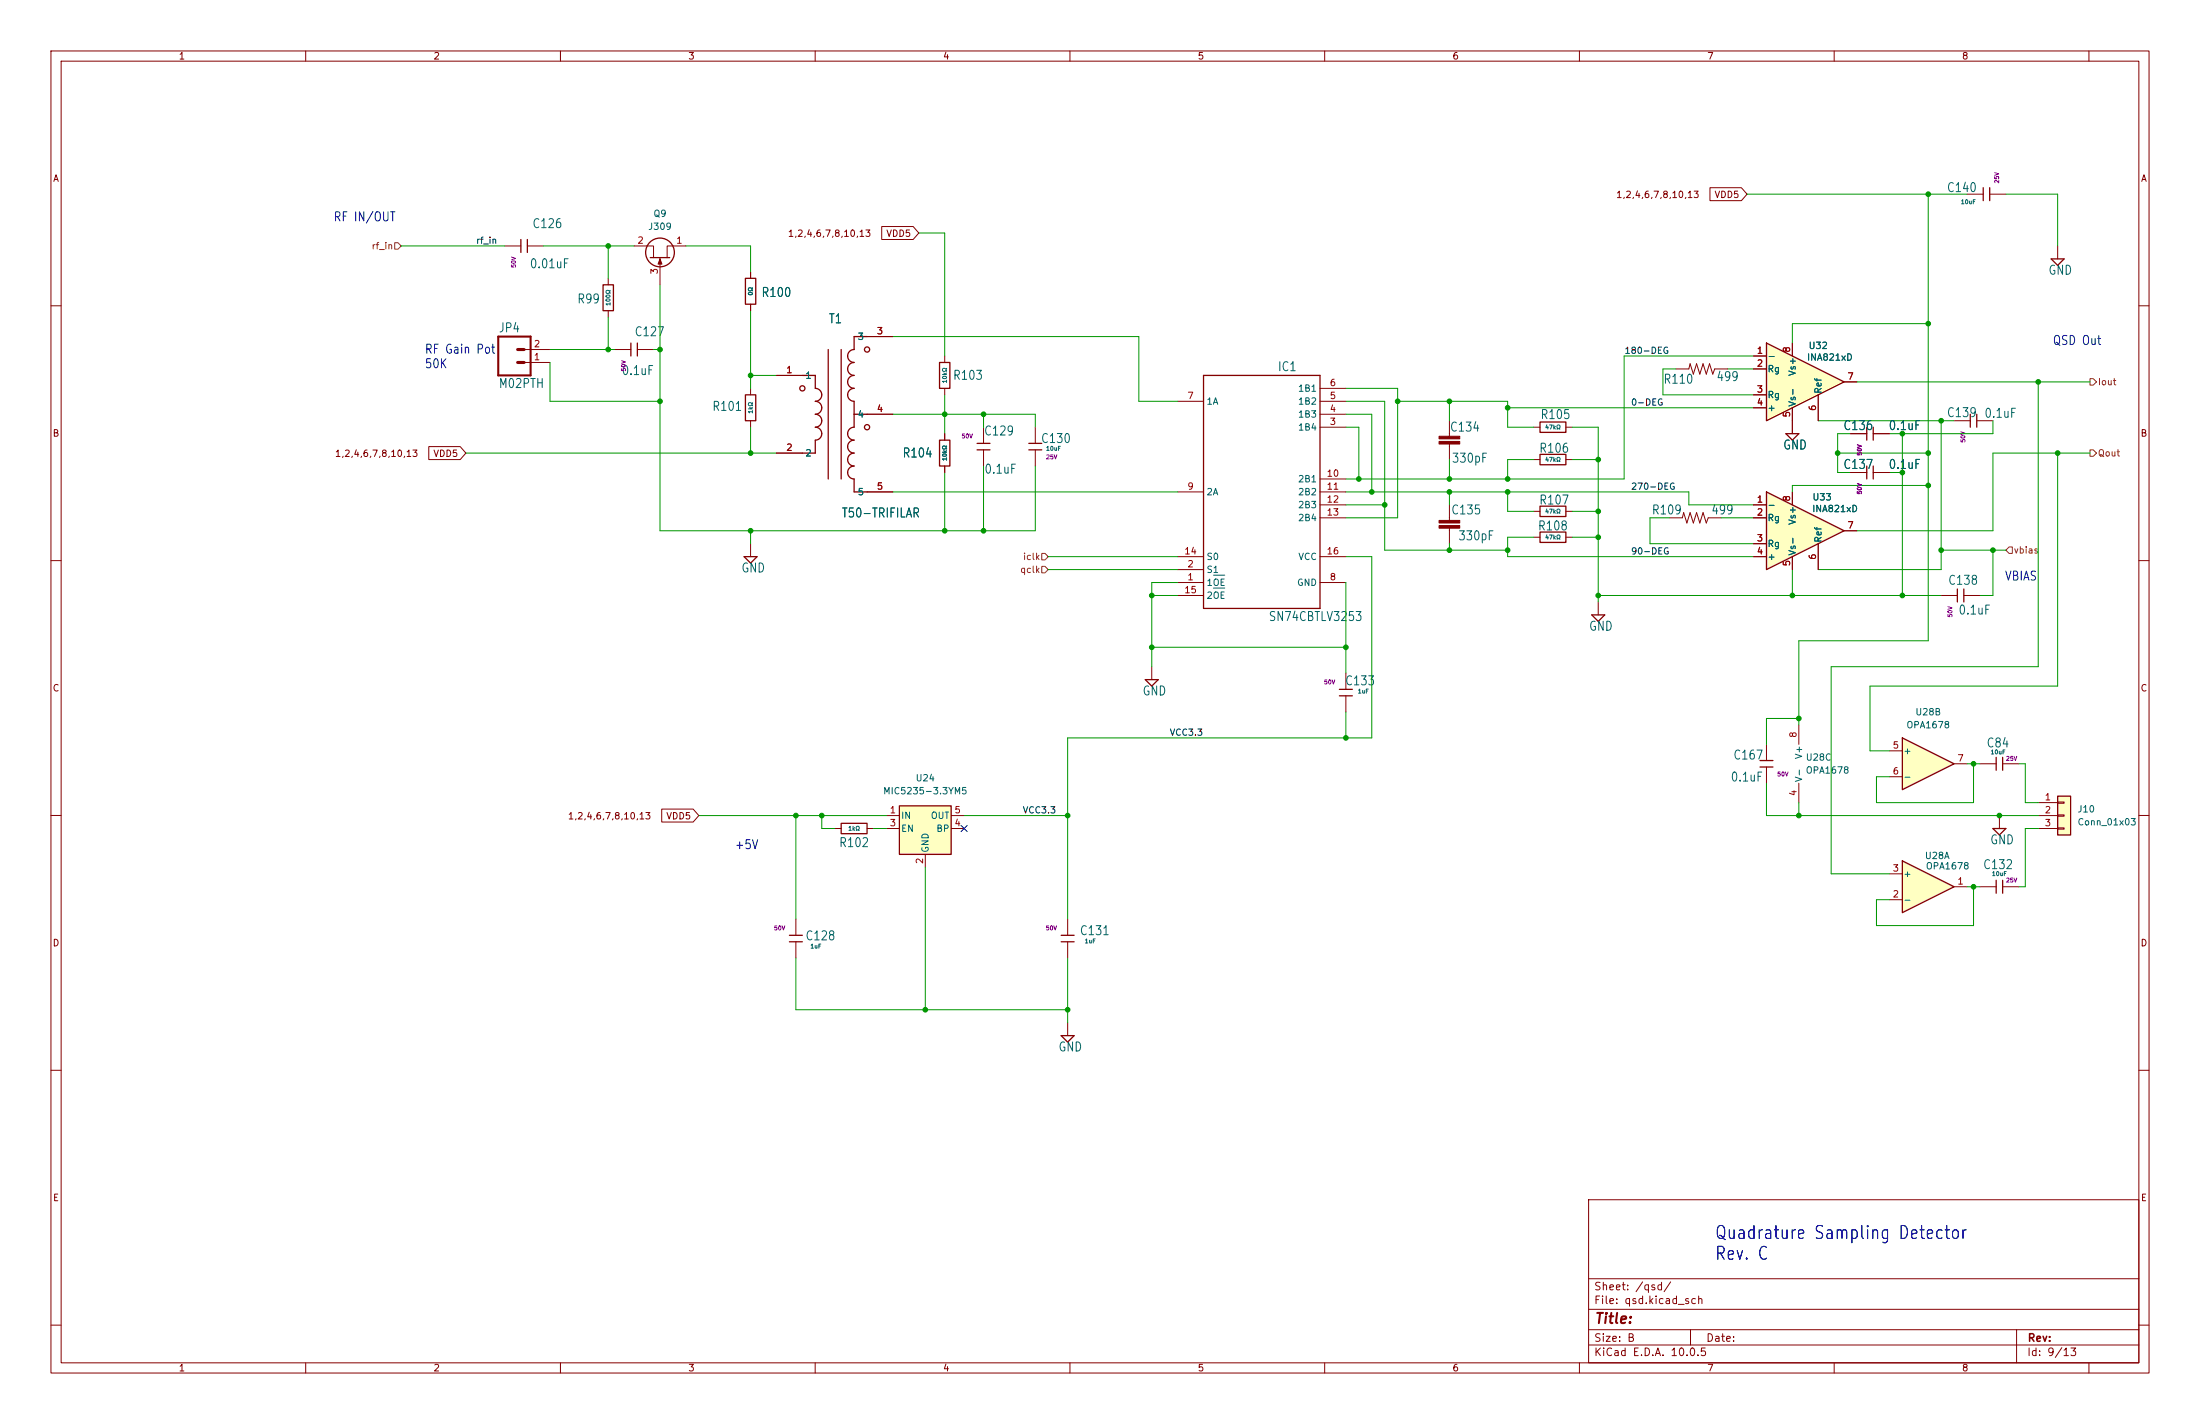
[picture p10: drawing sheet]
<svg xmlns="http://www.w3.org/2000/svg" width="432mm" height="279mm" viewBox="0 0 432 279" stroke-linecap="round" stroke-linejoin="round" font-family="sans-serif">
<g fill="none" stroke="#840000" stroke-width=".2">
<path d="M10 10h411.8v259.4h-411.8zM12 12h407.8v255.4h-407.8zM60 10v2M110 10v2M160 10v2M210 10v2M260 10v2M310 10v2M360 10v2M410 10v2M124.5 48.3h3.8v2.2M129.5 50.5v5.4"/>
<path d="M134.6 48.3h-3.7v2.2M10 60h2M419.8 60h2M284.5 82.6v3M284.5 87.1v3.1M10 110h2M419.8 110h2M10 160h2M419.8 160h2M163.8 162.6h1.3M170.2 162.6h1.2M209.5 180.3v3.2"/>
<path d="M209.5 184.8v3.2M10 210h2M419.8 210h2M311.8 235.4h108v32h-108zM10 260h2M311.8 256.9h108M311.8 250.9h108M419.8 260h2M60 267.4v2M110 267.4v2M160 267.4v2M210 267.4v2"/>
<path d="M260 267.4v2M310 267.4v2M311.8 263.9h108M311.8 260.9h108M331.8 260.9v3M360 267.4v2M395.8 260.9v6.5M410 267.4v2"/>
</g>
<g fill="#840000" stroke="#840000" stroke-width=".2">
<path d="M282.4 86.6h4.1v.5h-4.1z"/>
<path d="M282.4 85.6h4.1v.5h-4.1z"/>
<path d="M129.5 50.8l.4 1h-.7z"/>
</g>
<g fill="none" stroke="#840000" stroke-width=".25">
<path d="M127.6 50.5h3.8M165.1 161.5h5.1v2.1h-5.1zM208.3 184.8h2.5M208.3 183.5h2.5"/>
<circle cx="129.5" cy="49.5" r="2.82"/>
</g>
<path d="M176.5 158.1h10.2v9.5h-10.2z" fill="#ffffc2"/>
<path d="M236.2 73.7h22.9v45.7h-22.9zM176.5 158.1h10.2v9.5h-10.2z" fill="none" stroke="#840000" stroke-width=".25"/>
<g fill="none" stroke="#840000" stroke-width=".2">
<path d="M231.1 78.7h5.1M259.1 78.7h5.1M259.1 76.2h5.1M231.1 96.5h5.1M259.1 83.8h5.1M259.1 81.3h5.1M259.1 96.5h5.1M259.1 94h5.1M259.1 99.1h5.1M231.1 114.3h5.1M231.1 111.8h5.1M231.1 109.2h5.1"/>
<path d="M231.1 116.8h5.1M259.1 114.3h5.1M259.1 101.6h5.1M259.1 109.2h5.1M174 160h2.5M174 162.6h2.5M181.6 167.6v2.6M186.7 160h2.5M186.7 162.6h2.5"/>
</g>
<path d="M238.2 112.9h2.2M238.2 115.4h2.2" fill="none" stroke="#006464" stroke-width=".2"/>
<path d="M346.7 96.5l15.2 7.6-15.2 7.7z" fill="#ffffc2"/>
<path d="M184.4 71.1h2v5.1h-2zM201.9 87h2.6M201.9 88.3h2.6M346.7 96.5l15.2 7.6-15.2 7.7zM386.7 81.3v2.5M388 81.3v2.5M384.2 115.6v2.5M385.4 115.6v2.5M312.4 120.7h2.6l-1.3 1.2zM345.4 149.2h2.6M345.4 150.5h2.6M208.3 203.2h2.5l-1.3 1.3z" fill="none" stroke="#840000" stroke-width=".25"/>
<g fill="none" stroke="#840000" stroke-width=".2">
<path d="M185.4 69.9v1.2M185.4 76.2v1.3M203.2 83.8v3.2M203.2 88.3v3.1M344.2 99.1h2.5M351.8 96.5v2.6M383.5 82.6h3.2M388 82.6h3.2M313.7 118.1v2.6M344.2 101.6h2.5M344.2 106.7h2.5M344.2 109.2h2.5"/>
<path d="M351.8 109.2v2.6M356.9 106.7v5.1M361.9 104.1h2.6M381 116.8h3.2M385.4 116.8h3.2M346.7 146.1v3.1M346.7 150.5v3.2M209.5 200.7v2.5"/>
</g>
<path d="M373.4 168.9l10.1 5.1-10.1 5.1z" fill="#ffffc2"/>
<path d="M373.4 168.9l10.1 5.1-10.1 5.1z" fill="none" stroke="#840000" stroke-width=".25"/>
<path d="M370.8 176.5h2.6M370.8 171.5h2.6M383.5 174h2.6" fill="none" stroke="#840000" stroke-width=".2"/>
<path d="M403.9 156.2h2.5v7.6h-2.5z" fill="#ffffc2"/>
<path d="M184.4 86.4h2v5h-2zM191.8 88.3h2.5M191.8 87h2.5M262.9 136.5h2.5M262.9 135.3h2.5M403.9 156.2h2.5v7.6h-2.5zM391.2 162.6h2.5l-1.3 1.2zM391.8 172.7v2.6M393.1 172.7v2.6" fill="none" stroke="#840000" stroke-width=".25"/>
<g fill="none" stroke="#840000" stroke-width=".2">
<path d="M185.4 85.1v1.3M185.4 91.4v1.3M193 83.8v3.2M193 88.3v3.1M284.5 99.1v3M284.5 103.6v3.1M264.2 132.1v3.2M264.2 136.5v3.2M353.1 142.2v3.9M353.1 153.7v3.8M400 157.5h3.9M403.9 157.4h1.2v.2h-1.2z"/>
<path d="M403.9 159.9h1.2v.2h-1.2zM388.6 174h3.2M392.4 160v2.6M393.1 174h3.1M400 160h3.9M400 162.6h3.9M403.9 162.4h1.2v.3h-1.2z"/>
</g>
<g fill="#840000" stroke="#840000" stroke-width=".2">
<path d="M282.4 103.1h4.1v.5h-4.1z"/>
<path d="M282.4 102.1h4.1v.5h-4.1z"/>
</g>
<path d="M373.4 144.8l10.1 5.1-10.1 5z" fill="#ffffc2"/>
<path d="M389.3 36.8v2.6M390.5 36.8v2.6M302.3 89.2h5v2h-5zM373.4 144.8l10.1 5.1-10.1 5zM391.8 148.6v2.5M393.1 148.6v2.5" fill="none" stroke="#840000" stroke-width=".25"/>
<path d="M386.1 38.1h3.2M390.5 38.1h3.2M301 90.2h1.3M307.3 90.2h1.3M370.8 147.3h2.6M370.8 152.4h2.6M383.5 149.9h2.6M388.6 149.9h3.2M393.1 149.9h3.1" fill="none" stroke="#840000" stroke-width=".2"/>
<path d="M346.7 67.3l15.2 7.6-15.2 7.7z" fill="#ffffc2"/>
<g fill="none" stroke="#840000" stroke-width=".25">
<path d="M102.2 47v2.5M103.5 47v2.5M118.4 55.9h2v5.1h-2zM146.3 54.6h2v5.1h-2zM402.6 50.8h2.5l-1.2 1.3zM123.8 67.3v2.6M125.1 67.3v2.6M146.3 77.5h2v5.1h-2zM157.5 73.7h2.5v2.5a1.27 1.27 0 0 1 1.3 1.3 1.27 1.27 0 0 1-1.3 1.2 1.27 1.27 0 0 1 1.3 1.3 1.27 1.27 0 0 1-1.3 1.3 1.27 1.27 0 0 1 1.3 1.3 1.27 1.27 0 0 1-1.3 1.2 1.27 1.27 0 0 1 1.3 1.3 1.27 1.27 0 0 1-1.3 1.3v2.5h-2.5M162.6 68.6v25.4M165.1 68.6v25.4M170.2 66h-2.6v2.6a1.27 1.27 0 0 0-1.2 1.3 1.27 1.27 0 0 0 1.2 1.2 1.27 1.27 0 0 0-1.2 1.3 1.27 1.27 0 0 0 1.2 1.3 1.27 1.27 0 0 0-1.2 1.2 1.27 1.27 0 0 0 1.2 1.3 1.27 1.27 0 0 0-1.2 1.3 1.27 1.27 0 0 0 1.2 1.2v5.1a1.27 1.27 0 0 0-1.2 1.3 1.27 1.27 0 0 0 1.2 1.3 1.27 1.27 0 0 0-1.2 1.2 1.27 1.27 0 0 0 1.2 1.3 1.27 1.27 0 0 0-1.2 1.3 1.27 1.27 0 0 0 1.2 1.2 1.27 1.27 0 0 0-1.2 1.3 1.27 1.27 0 0 0 1.2 1.3v2.5h2.6"/>
<path d="M346.7 67.3l15.2 7.6-15.2 7.7zM167.6 81.3h2.6M302.3 82.8h5v2h-5zM302.3 99.3h5v2h-5zM350.5 85.1h2.6l-1.3 1.3zM366.4 83.8v2.6M366.4 91.4v2.6M367.7 83.8v2.6M367.7 91.4v2.6M146 109.2h2.6l-1.3 1.3zM302.3 104.4h5v2h-5zM224.8 133.4h2.5l-1.2 1.2z"/>
<path d="M154.9 184.8h2.6M154.9 183.5h2.6"/>
<circle cx="157.5" cy="76.2" r=".51"/>
<circle cx="170.2" cy="68.6" r=".51"/>
<circle cx="170.2" cy="83.8" r=".51"/>
</g>
<g fill="none" stroke="#840000" stroke-width=".2">
<path d="M335.6 36.8h6.2l1.1 1.3-1.1 1.3h-6.2zM99.1 48.3h3.1M103.5 48.3h3.2M119.4 54.6v1.3M147.3 53.3v1.3M147.3 59.7v1.3M173.1 44.4h6.1l1.1 1.3-1.1 1.3h-6.1zM403.9 48.3v2.5M102.9 71.1h5M102.9 68.6h5M119.4 61v1.2M120.6 68.6h3.2"/>
<path d="M125.1 68.6h3.2M147.3 76.2v1.3M152.4 73.7h5.1M170.2 66h5.1M328.9 72.4h2.6l.2-1 .7 2 .6-2 .6 2 .7-2 .6 2 .6-2 .7 2 .3-1h2.6M344.2 69.9h2.5M344.2 72.4h2.5M344.2 77.5h2.5M351.8 67.3v2.6M356.9 77.5v5.1M361.9 74.9h2.6M84.2 87.6h6.1l1.1 1.3-1.1 1.3h-6.1z"/>
<path d="M147.3 82.6v1.2M152.4 88.9h5.1M170.2 81.3h5.1M170.2 96.5h5.1M185.4 85.1v1.3M185.4 91.4v1.3M301 83.8h1.3M307.3 83.8h1.3M344.2 80h2.5M344.2 99.1h2.5M351.8 80v5.1M351.8 96.5v2.6"/>
<path d="M363.2 85.1h3.2M363.2 92.7h3.2M367.7 85.1h3.1M367.7 92.7h3.1M147.3 106.7v2.5M301 105.4h1.3M301 100.3h1.3M307.3 105.4h1.3M307.3 100.3h1.3M327.7 101.6h2.5l.3-1 .6 2 .6-2 .7 2 .6-2 .6 2 .7-2 .6 2 .4-1h2.5M344.2 101.6h2.5M344.2 106.7h2.5"/>
<path d="M344.2 109.2h2.5M351.8 109.2v2.6M356.9 106.7v5.1M361.9 104.1h2.6M226.1 130.8v2.6M129.9 158.7h6.1l1.2 1.3-1.2 1.3h-6.1zM156.2 180.3v3.2M156.2 184.8v3.2"/>
</g>
<path d="M97.8 66h6.3v7.7h-6.3z" fill="none" stroke="#840000" stroke-width=".41"/>
<path d="M101.6 68.6h1.3M101.6 71.1h1.3" fill="none" stroke="#840000" stroke-width=".61"/>
<path d="M77.5 47.6h.6l.6 .7-.6 .6h-.6zM410.2 74.3h.6l.7 .6-.7 .7h-.6zM410.2 88.3h.6l.7 .6-.7 .6h-.6zM204.5 108.6h.6l.6 .6-.6 .7h-.6zM204.5 111.1h.6l.6 .7-.6 .6h-.6zM394.3 107.3h.7v1.3h-.7l-.6-.6z" fill="none" stroke="#725600" stroke-width=".2"/>
<g fill="none" stroke="#009600" stroke-width=".2">
<path d="M342.9 38.1h43.2M378.5 38.1v87.6h-25.4v16.5M393.7 38.1h10.2v10.2M78.7 48.3h20.4M106.7 48.3h17.8M119.4 48.3v6.3M129.5 55.9v48.2h73.7v-12.7M134.6 48.3h12.7v5M180.3 45.7h5.1v24.2M107.9 71.1v7.6h21.6M107.9 68.6h12.7M119.4 62.2v6.4"/>
<path d="M128.3 68.6h1.2M147.3 73.7h5.1M147.3 61v15.2M175.3 66h48.2v12.7h7.6M185.4 77.5v7.6M264.2 76.2h10.1v25.4h-10.1M264.2 78.7h7.6v29.3h24.1M274.3 78.7h21.6v5.1h5.1M284.5 78.7v3.9M328.9 72.4h-2.5v5.1h17.8M339.1 72.4h5.1M344.2 69.9h-25.4v24.1h-54.6"/>
<path d="M364.5 74.9h45.7M378.5 63.5h-26.7v3.8M400 74.9v55.9h-40.6v40.7h11.4M91.4 88.9h61M147.3 83.8v5.1M175.3 96.5h55.8M175.3 81.3h27.9v2.5M185.4 92.7v11.4M193 81.3v2.5M193 91.4v12.7M264.2 96.5h67.3v2.6h12.7M264.2 99.1h7.6"/>
<path d="M264.2 81.3h5v15.2M264.2 83.8h2.5v10.2M284.5 90.2v3.8M284.5 96.5v2.6M295.9 80h48.3M295.9 96.5v3.8h5.1M301 90.2h-5.1v3.8M308.6 83.8h5.1v34.3M308.6 90.2h5.1M356.9 82.6h26.6M360.7 88.9h17.8M363.2 85.1h-2.5v7.6h2.5"/>
<path d="M370.8 92.7h2.6M373.4 85.1v31.7M378.5 95.3h-26.7v1.2M381 82.6v29.2h-24.1M391.2 82.6v2.5h-20.4M403.9 88.9v45.7h-36.9v12.7h3.8M410.2 88.9h-19v15.2h-26.7M147.3 104.1v2.6M205.7 109.2h25.4M205.7 111.8h25.4M226.1 116.8h5M231.1 114.3h-5v16.5"/>
<path d="M264.2 109.2h5v35.6h-59.7v35.5M264.2 114.3v17.8M284.5 106.7v1.3M301 105.4h-5.1v3.8h48.3M308.6 100.3h5.1M308.6 105.4h5.1M313.7 116.8h67.3M327.7 101.6h-3.9v5.1h20.4M337.8 101.6h6.4M351.8 111.8v5M381 108h12.7M391.2 108v8.8h-2.6"/>
<path d="M226.1 127h38.1M264.2 139.7v5.1M346.7 153.7v6.3h53.3M353.1 141h-6.4v5.1M353.1 157.5v2.5M386.1 149.9h2.5M387.3 149.9v7.6h-19v-5.1h2.5M396.2 149.9h1.3v7.6h2.5M137.2 160h36.8M156.2 160v20.3M161.3 160v2.6h2.5M171.4 162.6h2.6"/>
<path d="M181.6 170.2v27.9M189.2 160h20.3M386.1 174h2.5M387.3 174v7.6h-19v-5.1h2.5M400 162.6h-2.5v11.4h-1.3M156.2 188v10.1h53.3M209.5 188v12.7"/>
</g>
<path d="M188.6 162l1.2 1.2M189.8 162l-1.2 1.2" fill="none" stroke="#000084" stroke-width=".2"/>
<g fill="#009600" stroke="#009600" stroke-width=".2">
<circle cx="119.4" cy="48.3" r=".46"/>
<circle cx="147.3" cy="73.7" r=".46"/>
<circle cx="119.4" cy="68.6" r=".46"/>
<circle cx="129.5" cy="68.6" r=".46"/>
<circle cx="266.7" cy="94" r=".46"/>
<circle cx="264.2" cy="127" r=".46"/>
<circle cx="226.1" cy="127" r=".46"/>
<circle cx="264.2" cy="144.8" r=".46"/>
<circle cx="193" cy="104.1" r=".46"/>
<circle cx="295.9" cy="96.5" r=".46"/>
<circle cx="295.9" cy="94" r=".46"/>
<circle cx="284.5" cy="94" r=".46"/>
<circle cx="295.9" cy="108" r=".46"/>
<circle cx="313.7" cy="116.8" r=".46"/>
<circle cx="284.5" cy="78.7" r=".46"/>
<circle cx="295.9" cy="80" r=".46"/>
<circle cx="269.2" cy="96.5" r=".46"/>
<circle cx="271.8" cy="99.1" r=".46"/>
<circle cx="284.5" cy="108" r=".46"/>
<circle cx="284.5" cy="96.5" r=".46"/>
<circle cx="274.3" cy="78.7" r=".46"/>
<circle cx="156.2" cy="160" r=".46"/>
<circle cx="161.3" cy="160" r=".46"/>
<circle cx="181.6" cy="198.1" r=".46"/>
<circle cx="209.5" cy="198.1" r=".46"/>
<circle cx="226.1" cy="116.8" r=".46"/>
<circle cx="209.5" cy="160" r=".46"/>
<circle cx="193" cy="81.3" r=".46"/>
<circle cx="185.4" cy="104.1" r=".46"/>
<circle cx="147.3" cy="88.9" r=".46"/>
<circle cx="147.3" cy="104.1" r=".46"/>
<circle cx="129.5" cy="78.7" r=".46"/>
<circle cx="185.4" cy="81.3" r=".46"/>
<circle cx="378.5" cy="63.5" r=".46"/>
<circle cx="381" cy="82.6" r=".46"/>
<circle cx="373.4" cy="85.1" r=".46"/>
<circle cx="373.4" cy="92.7" r=".46"/>
<circle cx="403.9" cy="88.9" r=".46"/>
<circle cx="378.5" cy="38.1" r=".46"/>
<circle cx="400" cy="74.9" r=".46"/>
<circle cx="313.7" cy="90.2" r=".46"/>
<circle cx="381" cy="108" r=".46"/>
<circle cx="351.8" cy="116.8" r=".46"/>
<circle cx="313.7" cy="105.4" r=".46"/>
<circle cx="313.7" cy="100.3" r=".46"/>
<circle cx="378.5" cy="88.9" r=".46"/>
<circle cx="378.5" cy="95.3" r=".46"/>
<circle cx="391.2" cy="108" r=".46"/>
<circle cx="353.1" cy="141" r=".46"/>
<circle cx="387.3" cy="174" r=".46"/>
<circle cx="353.1" cy="160" r=".46"/>
<circle cx="392.4" cy="160" r=".46"/>
<circle cx="373.4" cy="116.8" r=".46"/>
<circle cx="387.3" cy="149.9" r=".46"/>
<circle cx="360.7" cy="88.9" r=".46"/>
</g>
<g font-size="2.5" fill="#0000c2">
<text x="336.4" y="243.8">Quadrature Sampling Detector</text>
<text x="336.4" y="247.8">Rev. C</text>
</g>
<text font-size="2" fill="#840000" x="312.8" y="260.2">Title:</text>
<g font-size="1.8" fill="#006464">
<text x="382" y="38.1">C140</text>
<text x="104.4" y="45.2">C126</text>
<text x="103.9" y="53.1">0.01uF</text>
<text x="113.2" y="60">R99</text>
<text x="149.3" y="58.7">R100</text>
<text x="401.9" y="54.4">GND</text>
<text x="97.8" y="65.7">JP4</text>
<text x="162.5" y="63.9">T1</text>
<text x="124.4" y="66.4">C127</text>
<text x="97.8" y="76.6">M02PTH</text>
<text x="121.9" y="74">0.1uF</text>
<text x="186.9" y="75">R103</text>
<text x="250.7" y="73.3">IC1</text>
<text x="326.4" y="75.7">R110</text>
<text x="336.8" y="75.2">499</text>
<text x="139.7" y="81.1">R101</text>
<text x="302.2" y="82.7">R105</text>
<text x="382" y="82.3">C139</text>
<text x="389.4" y="82.4">0.1uF</text>
<text x="193" y="85.9">C129</text>
<text x="204.2" y="87.4">C130</text>
<text x="284.5" y="85.1">C134</text>
<text x="302" y="89.3">R106</text>
<text x="349.9" y="88.6">GND</text>
<text x="361.7" y="84.8">C136</text>
<text x="370.6" y="84.8">0.1uF</text>
<text x="177" y="90.2">R104</text>
<text x="193.1" y="93.4">0.1uF</text>
<text x="284.8" y="91.2">330pF</text>
<text x="361.7" y="92.5">C137</text>
<text x="370.6" y="92.5">0.1uF</text>
<text x="165.1" y="102">T50-TRIFILAR</text>
<text x="284.7" y="101.4">C135</text>
<text x="302" y="99.4">R107</text>
<text x="324.1" y="101.4">R109</text>
<text x="335.8" y="101.4">499</text>
<text x="286.1" y="106.5">330pF</text>
<text x="301.7" y="104.5">R108</text>
<text x="145.4" y="112.8">GND</text>
<text x="382.3" y="115.2">C138</text>
<text x="248.9" y="122.3">SN74CBTLV3253</text>
<text x="311.8" y="124.2">GND</text>
<text x="384.3" y="121">0.1uF</text>
<text x="224.1" y="136.9">GND</text>
<text x="263.9" y="134.9">C133</text>
<text x="340.1" y="149.5">C167</text>
<text x="389.8" y="147.1">C84</text>
<text x="339.6" y="153.8">0.1uF</text>
<text x="164.6" y="166.7">R102</text>
<text x="390.5" y="166.1">GND</text>
<text x="389.1" y="171">C132</text>
<text x="158" y="185">C128</text>
<text x="211.8" y="183.9">C131</text>
<text x="207.6" y="206.8">GND</text>
</g>
<g font-size="1.8" fill="#0000c2">
<text x="65.4" y="43.9">RF IN/OUT</text>
<text x="83.3" y="69.8">RF Gain Pot</text>
<text x="402.8" y="68.1">QSD Out</text>
<text x="83.3" y="72.7">50K</text>
<text x="393.4" y="114.4">VBIAS</text>
<text x="144.1" y="167.1">+5V</text>
</g>
<g font-size="1.5" fill="#840000">
<text x="312.8" y="256.2">File: qsd.kicad_sch</text>
<text x="312.8" y="253.5">Sheet: /qsd/</text>
<text x="312.8" y="263.6">Size: B</text>
<text x="334.8" y="263.6">Date:</text>
<text x="397.8" y="263.6">Rev:</text>
<text x="312.8" y="266.4">KiCad E.D.A. 10.0.5</text>
<text x="397.8" y="266.4">Id: 9/13</text>
</g>
<g font-size="1.3" fill="#840000">
<text x="35" y="12">1</text>
<text x="85" y="12">2</text>
<text x="135" y="12">3</text>
<text x="185" y="12">4</text>
<text x="235" y="12">5</text>
<text x="285" y="12">6</text>
<text x="335" y="12">7</text>
<text x="385" y="12">8</text>
<text x="10.3" y="36">A</text>
<text x="420.1" y="36">A</text>
<text x="317.1" y="39.2">1,2,4,6,7,8,10,13</text>
<text x="336.4" y="39.2">VDD5</text>
<text x="154.5" y="46.8">1,2,4,6,7,8,10,13</text>
<text x="173.8" y="46.8">VDD5</text>
<text x="10.2" y="86">B</text>
<text x="65.6" y="90">1,2,4,6,7,8,10,13</text>
<text x="84.9" y="90">VDD5</text>
<text x="420" y="86">B</text>
<text x="10.2" y="136">C</text>
<text x="420" y="136">C</text>
<text x="111.4" y="161.1">1,2,4,6,7,8,10,13</text>
<text x="130.7" y="161.1">VDD5</text>
<text x="10.2" y="186">D</text>
<text x="420" y="186">D</text>
<text x="10.3" y="236">E</text>
<text x="420.1" y="236">E</text>
<text x="35" y="269.4">1</text>
<text x="85" y="269.4">2</text>
<text x="135" y="269.4">3</text>
<text x="185" y="269.4">4</text>
<text x="235" y="269.4">5</text>
<text x="285" y="269.4">6</text>
<text x="335" y="269.4">7</text>
<text x="385" y="269.4">8</text>
</g>
<g font-size="1.3" fill="#006464">
<text x="127.1" y="45.4">J309</text>
<text x="128.1" y="42.9">Q9</text>
<text x="168.2" y="67">3</text>
<text x="346.8" y="70.8">-</text>
<text x="354.6" y="71.1">INA821xD</text>
<text x="354.9" y="68.8">U32</text>
<text x="158" y="74.6">1</text>
<text x="254.7" y="77.2">1B1</text>
<text x="346.8" y="73.4">Rg</text>
<text x="352.8" y="73.9" transform="rotate(-90 352.8 73.9)">Vs+</text>
<text x="357.8" y="77.4" transform="rotate(-90 357.8 77.4)">Ref</text>
<text x="168.2" y="82.2">4</text>
<text x="236.7" y="79.7">1A</text>
<text x="254.7" y="82.2">1B3</text>
<text x="254.7" y="79.7">1B2</text>
<text x="346.8" y="78.4">Rg</text>
<text x="346.8" y="81">+</text>
<text x="352.8" y="79.9" transform="rotate(-90 352.8 79.9)">Vs-</text>
<text x="158" y="89.9">2</text>
<text x="254.7" y="84.8">1B4</text>
<text x="254.7" y="94.9">2B1</text>
<text x="168.2" y="97.5">5</text>
<text x="236.7" y="97.5">2A</text>
<text x="254.7" y="97.5">2B2</text>
<text x="254.7" y="100">2B3</text>
<text x="346.8" y="100">-</text>
<text x="355.6" y="100.8">INA821xD</text>
<text x="355.6" y="98.5">U33</text>
<text x="254.7" y="102.6">2B4</text>
<text x="346.8" y="102.6">Rg</text>
<text x="346.8" y="107.6">Rg</text>
<text x="352.8" y="103.1" transform="rotate(-90 352.8 103.1)">Vs+</text>
<text x="357.8" y="106.6" transform="rotate(-90 357.8 106.6)">Ref</text>
<text x="236.7" y="112.7">S1</text>
<text x="236.7" y="110.2">S0</text>
<text x="254.7" y="110.2">VCC</text>
<text x="346.8" y="110.2">+</text>
<text x="352.8" y="109.1" transform="rotate(-90 352.8 109.1)">Vs-</text>
<text x="236.7" y="115.3">1OE</text>
<text x="236.7" y="117.8">2OE</text>
<text x="254.5" y="115.3">GND</text>
<text x="374.1" y="143.2">OPA1678</text>
<text x="375.8" y="140.7">U28B</text>
<text x="354" y="149.1" transform="rotate(-90 354 149.1)">V+</text>
<text x="354.3" y="149.6">U28C</text>
<text x="373.5" y="148.3">+</text>
<text x="179.6" y="153.6">U24</text>
<text x="354" y="153.6" transform="rotate(-90 354 153.6)">V-</text>
<text x="354.3" y="152.1">OPA1678</text>
<text x="373.5" y="153.4">-</text>
<text x="173.2" y="156.2">MIC5235-3.3YM5</text>
<text x="176.8" y="161">IN</text>
<text x="182.6" y="161">OUT</text>
<text x="407.7" y="159.7">J10</text>
<text x="176.8" y="163.5">EN</text>
<text x="182.6" y="167.4" transform="rotate(-90 182.6 167.4)">GND</text>
<text x="183.7" y="163.5">BP</text>
<text x="407.7" y="162.3">Conn_01x03</text>
<text x="373.5" y="172.4">+</text>
<text x="377.7" y="168.9">U28A</text>
<text x="377.9" y="170.9">OPA1678</text>
<text x="373.5" y="177.5">-</text>
</g>
<g font-size="1.3" fill="#725600">
<text x="72.8" y="49.2">rf_in</text>
<text x="411.6" y="75.9">Iout</text>
<text x="411.6" y="89.9">Qout</text>
<text x="200.1" y="112.7">qclk</text>
<text x="200.7" y="110.2">iclk</text>
<text x="395.1" y="108.9">vbias</text>
</g>
<g font-size="1.3" fill="#a90000">
<text x="125" y="48.1">2</text>
<text x="129.4" y="53.9" transform="rotate(-90 129.4 53.9)">3</text>
<text x="132.6" y="48.1">1</text>
<text x="172" y="65.9">3</text>
<text x="104.7" y="71">1</text>
<text x="104.7" y="68.4">2</text>
<text x="344.7" y="69.7">1</text>
<text x="351.7" y="69.3" transform="rotate(-90 351.7 69.3)">8</text>
<text x="154.2" y="73.5">1</text>
<text x="260.9" y="76.1">6</text>
<text x="344.7" y="72.3">2</text>
<text x="344.7" y="77.3">3</text>
<text x="362.5" y="74.8">7</text>
<text x="172" y="81.1">4</text>
<text x="232.9" y="78.6">7</text>
<text x="260.9" y="83.7">3</text>
<text x="260.9" y="81.1">4</text>
<text x="260.9" y="78.6">5</text>
<text x="344.7" y="79.9">4</text>
<text x="351.7" y="82" transform="rotate(-90 351.7 82)">5</text>
<text x="356.7" y="80.7" transform="rotate(-90 356.7 80.7)">6</text>
<text x="154.2" y="88.8">2</text>
<text x="260.3" y="93.8">10</text>
<text x="172" y="96.4">5</text>
<text x="232.9" y="96.4">9</text>
<text x="260.3" y="96.4">11</text>
<text x="260.3" y="98.9">12</text>
<text x="260.3" y="101.5">13</text>
<text x="344.7" y="98.9">1</text>
<text x="344.7" y="101.5">2</text>
<text x="351.7" y="98.5" transform="rotate(-90 351.7 98.5)">8</text>
<text x="344.7" y="106.5">3</text>
<text x="362.5" y="104">7</text>
<text x="232.3" y="109.1">14</text>
<text x="232.9" y="111.6">2</text>
<text x="260.3" y="109.1">16</text>
<text x="344.7" y="109.1">4</text>
<text x="351.7" y="111.2" transform="rotate(-90 351.7 111.2)">5</text>
<text x="356.7" y="110" transform="rotate(-90 356.7 110)">6</text>
<text x="232.3" y="116.7">15</text>
<text x="232.9" y="114.2">1</text>
<text x="260.9" y="114.2">8</text>
<text x="352.9" y="144.9" transform="rotate(-90 352.9 144.9)">8</text>
<text x="371.4" y="147.2">5</text>
<text x="384.1" y="149.7">7</text>
<text x="371.4" y="152.3">6</text>
<text x="174.5" y="159.9">1</text>
<text x="187.2" y="159.9">5</text>
<text x="352.9" y="156.3" transform="rotate(-90 352.9 156.3)">4</text>
<text x="401.2" y="157.3">1</text>
<text x="401.2" y="159.9">2</text>
<text x="174.5" y="162.4">3</text>
<text x="187.2" y="162.4">4</text>
<text x="401.2" y="162.4">3</text>
<text x="181.5" y="169.6" transform="rotate(-90 181.5 169.6)">2</text>
<text x="371.4" y="171.3">3</text>
<text x="384.1" y="173.9">1</text>
<text x="371.4" y="176.4">2</text>
</g>
<g font-size="1.2" fill="#0f0f0f">
<text x="93.3" y="48.1">rf_in</text>
<text x="318.7" y="69.7">180-DEG</text>
<text x="320" y="79.9">0-DEG</text>
<text x="320" y="96.4">270-DEG</text>
<text x="320" y="109.1">90-DEG</text>
<text x="229.5" y="144.7">VCC3.3</text>
<text x="200.6" y="159.9">VCC3.3</text>
</g>
<g font-size=".8" fill="#006464">
<text x="384.8" y="40.2">10uF</text>
<text x="147.9" y="58.1" transform="rotate(-90 147.9 58.1)">0Ω</text>
<text x="120" y="60.1" transform="rotate(-90 120 60.1)">100Ω</text>
<text x="186" y="75.3" transform="rotate(-90 186 75.3)">10kΩ</text>
<text x="147.9" y="81.3" transform="rotate(-90 147.9 81.3)">1kΩ</text>
<text x="205.2" y="88.6">10uF</text>
<text x="303.2" y="84.4">47kΩ</text>
<text x="186" y="90.5" transform="rotate(-90 186 90.5)">10kΩ</text>
<text x="303.2" y="90.8">47kΩ</text>
<text x="303.2" y="100.9">47kΩ</text>
<text x="303.2" y="106">47kΩ</text>
<text x="266.4" y="136.2">1uF</text>
<text x="390.6" y="148.2">10uF</text>
<text x="166.4" y="163.2">1kΩ</text>
<text x="390.9" y="172.1">10uF</text>
<text x="212.8" y="185.3">1uF</text>
<text x="159" y="186.3">1uF</text>
</g>
<g font-size=".8" fill="#840084">
<text x="392.5" y="36.1" transform="rotate(-90 392.5 36.1)">25V</text>
<text x="101.4" y="52.7" transform="rotate(-90 101.4 52.7)">50V</text>
<text x="123" y="73" transform="rotate(-90 123 73)">50V</text>
<text x="188.6" y="86.2">50V</text>
<text x="365.6" y="89.5" transform="rotate(-90 365.6 89.5)">50V</text>
<text x="385.9" y="86.9" transform="rotate(-90 385.9 86.9)">50V</text>
<text x="205.2" y="90.3">25V</text>
<text x="365.6" y="97.1" transform="rotate(-90 365.6 97.1)">50V</text>
<text x="383.4" y="121.2" transform="rotate(-90 383.4 121.2)">50V</text>
<text x="259.8" y="134.4">50V</text>
<text x="393.6" y="149.4">25V</text>
<text x="348.7" y="152.5">50V</text>
<text x="393.6" y="173.3">25V</text>
<text x="151.8" y="182.7">50V</text>
<text x="205.2" y="182.7">50V</text>
</g>
</svg>
